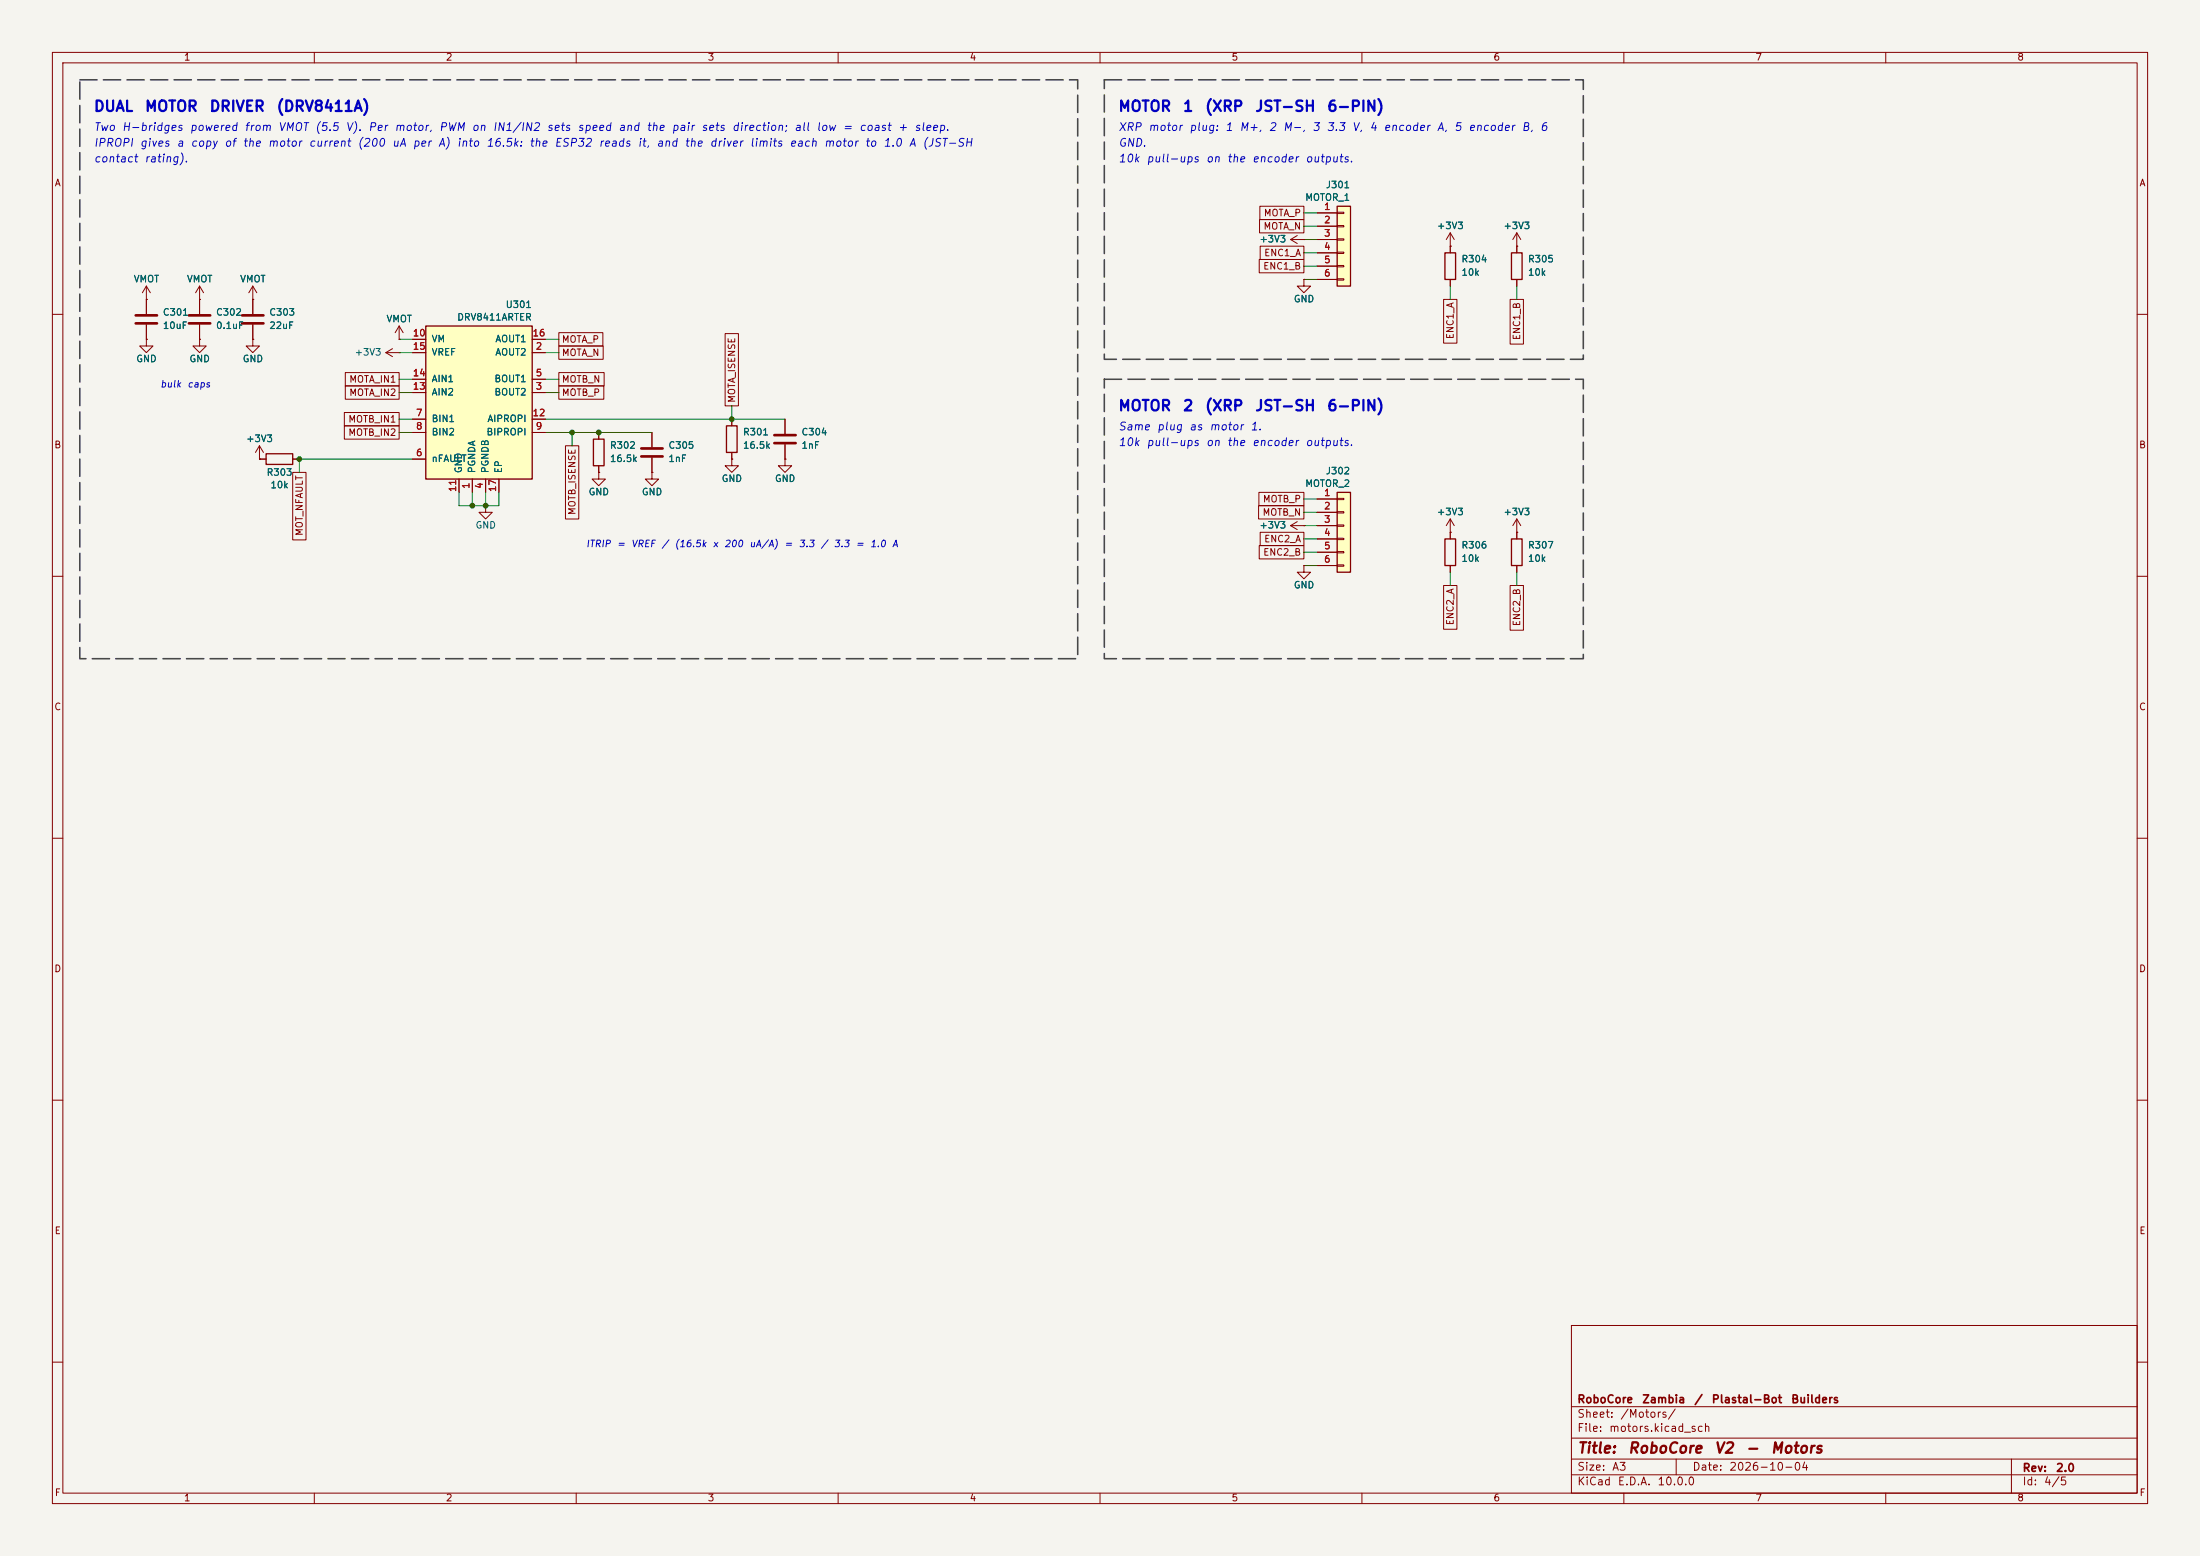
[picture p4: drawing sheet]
<svg xmlns="http://www.w3.org/2000/svg" width="420mm" height="297mm" viewBox="0 0 420 297" stroke-linecap="round" stroke-linejoin="round" font-family="sans-serif">
<path d="M0 0h420v297h-420z" fill="#f5f4ef" stroke="#f5f4ef" stroke-width=".19"/>
<g fill="none" stroke="#840000" stroke-width=".19">
<path d="M10 10h400v277h-400zM12 12h396v273h-396zM60 10v2M110 10v2M160 10v2M210 10v2M260 10v2M310 10v2M360 10v2M248.9 53.3v1.3h1.3l-1.3 1.3-1.3-1.3h1.3M248.9 53.3h.1M10 60h2"/>
<path d="M408 60h2M289.6 99.1l-.8 1.2M289.6 99.1l.7 1.2M289.6 99.1v2.5M10 110h2M289.6 101.6h.1M408 110h2M10 160h2M408 160h2M10 210h2M408 210h2M300 253h108v32h-108z"/>
<path d="M10 260h2M300 278.5h108M300 274.5h108M300 268.5h108M320 278.5v3M384 278.5v6.5M408 260h2M60 285v2M110 285v2M160 285v2M210 285v2M260 285v2"/>
<path d="M300 281.5h108M310 285v2M360 285v2"/>
</g>
<path d="M255.3 94h2.5v15.2h-2.5z" fill="#ffffc2"/>
<path d="M255.3 94h2.5v15.2h-2.5zM288.5 102.9h2.1v5.1h-2.1z" fill="none" stroke="#840000" stroke-width=".25"/>
<g fill="none" stroke="#840000" stroke-width=".19">
<path d="M38.1 57.2h.1M38.1 54.6v5.3M38.1 54.6l-.8 1.3M38.1 54.6l.8 1.3M48.3 57.2h.1M48.3 54.6l-.8 1.3M48.3 54.6l.7 1.3M48.3 54.6v5.3M38.1 64.8v1.2h1.3l-1.3 1.3-1.3-1.3h1.3M38.1 64.8h.1M38.1 62v2.8M48.3 64.8v1.2h1.2l-1.2 1.3-1.3-1.3h1.3"/>
<path d="M48.3 64.8h.1M48.3 62v2.8M73.7 67.3l1.2 .8M73.7 67.3h2.5M74.9 66.5l-1.2 .8M76.2 64.8h.1M76.2 67.3h.1M76.2 62.2l-.8 1.3M76.2 62.2l.8 1.3M76.2 62.2v2.6M247.6 99.6l-1.2 .7M251.5 95.3h3.8"/>
<path d="M251.5 97.8h3.8M255.3 95.1h1.2v.3h-1.2zM255.3 97.7h1.2v.2h-1.2zM246.4 100.3h2.5M246.4 100.3l1.2 .8M248.9 100.3h.1M248.9 108v1.2h1.3l-1.3 1.3-1.3-1.3h1.3M248.9 108h.1M251.5 100.3h3.8M251.5 102.9h3.8M251.5 105.4h3.8M251.5 108h3.8"/>
<path d="M255.3 100.2h1.2v.3h-1.2zM255.3 102.7h1.2v.3h-1.2zM255.3 105.3h1.2v.2h-1.2zM255.3 107.8h1.2v.3h-1.2zM289.6 101.6v1.3M289.6 108v1.2"/>
</g>
<path d="M36.1 60.2h4M36.1 61.7h4M46.2 60.2h4.1M46.2 61.7h4.1" fill="none" stroke="#840000" stroke-width=".51"/>
<path d="M81.3 62.2h20.3v29.2h-20.3z" fill="#ffffc2"/>
<path d="M288.5 48.3h2.1v5h-2.1zM81.3 62.2h20.3v29.2h-20.3zM275.8 102.9h2.1v5.1h-2.1z" fill="none" stroke="#840000" stroke-width=".25"/>
<g fill="none" stroke="#840000" stroke-width=".19">
<path d="M289.6 47h.1M289.6 44.5l-.8 1.2M289.6 44.5l.7 1.2M289.6 44.5v3.8M289.6 53.3v1.3M78.7 67.3h2.6M78.7 74.9h2.6M78.7 72.4h2.6M78.7 64.8h2.6M101.6 67.3h2.5M101.6 74.9h2.5M101.6 72.4h2.5"/>
<path d="M101.6 64.8h2.5M78.7 87.6h2.6M78.7 80h2.6M78.7 82.6h2.6M87.6 91.4v2.6M90.2 91.4v2.6M92.7 91.4v2.6M95.2 91.4v2.6M101.6 80h2.5M101.6 82.6h2.5M114.3 90.2v1.2h1.3l-1.3 1.3-1.3-1.3h1.3M114.3 90.2h.1"/>
<path d="M149.9 80v2.8M149.9 84.8v2.8M276.9 99.1l-.8 1.2M276.9 99.1l.7 1.2M276.9 99.1v3.8M276.9 101.6h.1M276.9 108v1.2"/>
</g>
<path d="M147.8 83.1h4.1M147.8 84.6h4.1" fill="none" stroke="#840000" stroke-width=".51"/>
<path d="M255.3 39.4h2.5v15.2h-2.5z" fill="#ffffc2"/>
<path d="M255.3 39.4h2.5v15.2h-2.5zM275.8 48.3h2.1v5h-2.1zM50.8 86.6h5.1v2h-5.1zM113.3 83.8h2v5.1h-2zM138.7 81.3h2v5.1h-2z" fill="none" stroke="#840000" stroke-width=".25"/>
<g fill="none" stroke="#840000" stroke-width=".19">
<path d="M240.5 39.4h8.4v2.5h-8.4zM27.9 57.2h.1M27.9 54.6l-.7 1.3M27.9 54.6l.8 1.3M27.9 54.6v5.3M38.1 57.2h.1M38.1 57.2v2.7M48.3 57.2h.1M48.3 57.2v2.7M240.4 49.5h8.5v2.6h-8.5zM240.4 41.9h8.5v2.6h-8.5zM240.6 47h8.3v2.5h-8.3z"/>
<path d="M246.4 45.7h2.5M246.4 45.7l1.2 .8M247.6 45l-1.2 .7M248.9 45.7h.1M248.9 53.3h.1M251.5 40.6h3.8M251.5 43.2h3.8M251.5 45.7h3.8M251.5 48.3h3.8M251.5 50.8h3.8M251.5 53.3h3.8M255.3 40.5h1.2v.3h-1.2z"/>
<path d="M255.3 43.1h1.2v.2h-1.2zM255.3 45.6h1.2v.2h-1.2zM255.3 48.1h1.2v.3h-1.2zM255.3 50.7h1.2v.2h-1.2zM255.3 53.2h1.2v.3h-1.2zM275.6 57.2h2.5v8.3h-2.5zM276.9 47h.1M276.9 44.5v3.8M276.9 53.3v1.3M276.9 44.5l-.8 1.2M276.9 44.5l.7 1.2M288.3 57.2h2.5v8.5h-2.5z"/>
<path d="M289.6 47h.1M289.6 47v1.3M289.6 53.3v1.3M27.9 64.8v1.2h1.3l-1.3 1.3-1.2-1.3h1.2M27.9 64.8h.1M27.9 62v2.8M38.1 64.8h.1M38.1 62v2.8M48.3 64.8h.1M48.3 62v2.8M65.7 78.7h10.5v2.6h-10.5zM65.9 73.7h10.3v2.5h-10.3z"/>
<path d="M65.9 71.1h10.3v2.6h-10.3zM76.2 64.8h.1M78.7 67.3h2.6M78.7 74.9h2.6M78.7 72.4h2.6M78.7 64.8h2.6M101.6 67.3h2.5M101.6 74.9h2.5M101.6 72.4h2.5M101.6 64.8h2.5M106.7 66h8.5v2.6h-8.5zM106.7 71.1h8.6v2.6h-8.6z"/>
<path d="M106.7 73.7h8.6v2.5h-8.6zM106.7 63.5h8.4v2.5h-8.4zM138.4 63.7h2.6v13.8h-2.6zM49.5 87.6h.1M49.5 85.1l-.7 1.3M49.5 85.1l.8 1.3M49.5 85.1v2.5M49.5 87.6h1.3M55.9 90.2h2.5v12.9h-2.5zM55.9 87.6h1.2M65.7 81.3h10.5v2.5h-10.5zM78.7 87.6h2.6"/>
<path d="M78.7 80h2.6M78.7 82.6h2.6M87.6 91.4v2.6M90.2 91.4v2.6M92.7 96.5v1.3h1.3l-1.3 1.3-1.3-1.3h1.3M92.7 96.5h.1M92.7 91.4v2.6M95.2 91.4v2.6M101.6 80h2.5M101.6 82.6h2.5M107.9 85.1h2.6v14h-2.6zM114.3 90.2h.1"/>
<path d="M114.3 82.6v1.2M114.3 88.9v1.3M124.5 90.2v1.2h1.2l-1.2 1.3-1.3-1.3h1.3M124.5 90.2h.1M124.5 82.6v2.7M124.5 87.4v2.8M139.7 87.6v1.3h1.3l-1.3 1.3-1.3-1.3h1.3M139.7 87.6h.1M139.7 80v1.3M139.7 86.4v1.2M149.9 87.6v1.3h1.2l-1.2 1.3-1.3-1.3h1.3M149.9 87.6h.1"/>
<path d="M149.9 80v2.8M149.9 84.8v2.8M240.3 96.5h8.6v2.6h-8.6zM240.3 94h8.6v2.5h-8.6zM251.5 95.3h3.8M251.5 97.8h3.8M240.4 104.1h8.5v2.6h-8.5zM240.6 101.6h8.3v2.5h-8.3zM248.9 108h.1M248.9 100.3h.1M251.5 100.3h3.8M251.5 102.9h3.8"/>
<path d="M251.5 105.4h3.8M251.5 108h3.8M275.6 111.8h2.5v8.3h-2.5zM276.9 101.6h.1M276.9 101.6v1.3M276.9 108v1.2M288.3 111.8h2.5v8.5h-2.5zM289.6 101.6h.1M289.6 101.6v1.3M289.6 108v1.2"/>
</g>
<path d="M25.9 60.2h4.1M25.9 61.7h4.1M122.4 85.6h4.1M122.4 87.1h4.1" fill="none" stroke="#840000" stroke-width=".51"/>
<g fill="none" stroke="#009600" stroke-width=".19">
<path d="M248.9 50.8h2.6M248.9 48.3h2.6M248.9 43.2h2.6M248.9 40.6h2.6M248.9 53.3h2.6M248.9 45.7h2.6M276.9 54.6v2.6M289.6 54.6v2.6M76.2 64.8h2.5M76.2 67.3h2.5M76.2 72.4h2.5M76.2 74.9h2.5"/>
<path d="M104.1 64.8h2.6M104.1 67.3h2.6M104.1 72.4h2.6M104.1 74.9h2.6M139.7 77.5v2.5M76.2 80h2.5M76.2 82.6h2.5M78.7 87.6h-21.6v2.6M87.6 94v2.5h7.6v-2.5M90.2 94v2.5M92.7 94v2.5M104.1 80h45.8"/>
<path d="M104.1 82.6h20.4M109.2 82.6v2.5M248.9 95.3h2.6M248.9 97.8h2.6M248.9 108h2.6M248.9 105.4h2.6M248.9 102.9h2.6M248.9 100.3h2.6M276.9 109.2v2.6M289.6 109.2v2.6"/>
</g>
<path d="M15.2 15.2h190.5v110.5h-190.5zM210.8 15.2h91.5v53.4h-91.5zM210.8 72.4h91.5v53.3h-91.5z" fill="none" stroke="#484848" stroke-width=".3" stroke-dasharray="3.3 1.2"/>
<g fill="#009600" stroke="#009600" stroke-width=".19">
<circle cx="57.1" cy="87.6" r=".46"/>
<circle cx="114.3" cy="82.6" r=".46"/>
<circle cx="109.2" cy="82.6" r=".46"/>
<circle cx="90.2" cy="96.5" r=".46"/>
<circle cx="92.7" cy="96.5" r=".46"/>
<circle cx="139.7" cy="80" r=".46"/>
</g>
<g font-size="2" fill="#0000c2">
<text x="17.8" y="21.8">DUAL</text>
<text x="27.5" y="21.8">MOTOR</text>
<text x="39.9" y="21.8">DRIVER</text>
<text x="52.7" y="21.8">(DRV8411A)</text>
<text x="213.4" y="21.8">MOTOR</text>
<text x="225.7" y="21.8">1</text>
<text x="229.9" y="21.8">(XRP</text>
<text x="239.5" y="21.8">JST-SH</text>
<text x="253.2" y="21.8">6-PIN)</text>
<text x="213.4" y="78.9">MOTOR</text>
<text x="225.7" y="78.9">2</text>
<text x="229.9" y="78.9">(XRP</text>
<text x="239.5" y="78.9">JST-SH</text>
<text x="253.2" y="78.9">6-PIN)</text>
</g>
<g font-size="2" fill="#840000">
<text x="301" y="277.9">Title:</text>
<text x="310.6" y="277.9">RoboCore</text>
<text x="327.2" y="277.9">V2</text>
<text x="333.1" y="277.9">-</text>
<text x="337.9" y="277.9">Motors</text>
</g>
<g font-size="1.5" fill="#0000c2">
<text x="17.8" y="28.4">IPROPI</text>
<text x="17.8" y="25.4">Two</text>
<text x="23.2" y="25.4">H-bridges</text>
<text x="26.6" y="28.4">gives</text>
<text x="33.6" y="28.4">a</text>
<text x="36.1" y="25.4">powered</text>
<text x="36.3" y="28.4">copy</text>
<text x="42.7" y="28.4">of</text>
<text x="46.2" y="28.4">the</text>
<text x="46.5" y="25.4">from</text>
<text x="51" y="28.4">motor</text>
<text x="53" y="25.4">VMOT</text>
<text x="58.8" y="28.4">current</text>
<text x="60" y="25.4">(5.5</text>
<text x="65.9" y="25.4">V).</text>
<text x="68.1" y="28.4">(200</text>
<text x="70.2" y="25.4">Per</text>
<text x="74.7" y="28.4">uA</text>
<text x="75.2" y="25.4">motor,</text>
<text x="78.6" y="28.4">per</text>
<text x="83.5" y="28.4">A)</text>
<text x="83.7" y="25.4">PWM</text>
<text x="87.1" y="28.4">into</text>
<text x="89.9" y="25.4">on</text>
<text x="92.7" y="28.4">16.5k:</text>
<text x="93.9" y="25.4">IN1/IN2</text>
<text x="100.9" y="28.4">the</text>
<text x="104.2" y="25.4">sets</text>
<text x="105.7" y="28.4">ESP32</text>
<text x="110.1" y="25.4">speed</text>
<text x="114.2" y="28.4">reads</text>
<text x="117.9" y="25.4">and</text>
<text x="121.6" y="28.4">it,</text>
<text x="123.3" y="25.4">the</text>
<text x="125.2" y="28.4">and</text>
<text x="128.1" y="25.4">pair</text>
<text x="130.6" y="28.4">the</text>
<text x="133.7" y="25.4">sets</text>
<text x="135.4" y="28.4">driver</text>
<text x="139.6" y="25.4">direction;</text>
<text x="143" y="28.4">limits</text>
<text x="150.6" y="28.4">each</text>
<text x="151.5" y="25.4">all</text>
<text x="155.7" y="25.4">low</text>
<text x="157.2" y="28.4">motor</text>
<text x="160.7" y="25.4">=</text>
<text x="163.9" y="25.4">coast</text>
<text x="165" y="28.4">to</text>
<text x="168.5" y="28.4">1.0</text>
<text x="171.3" y="25.4">+</text>
<text x="173.4" y="28.4">A</text>
<text x="174.4" y="25.4">sleep.</text>
<text x="176" y="28.4">(JST-SH</text>
<text x="213.4" y="25.4">XRP</text>
<text x="213.4" y="28.4">GND.</text>
<text x="219.1" y="25.4">motor</text>
<text x="226.9" y="25.4">plug:</text>
<text x="233.8" y="25.4">1</text>
<text x="236.5" y="25.4">M+,</text>
<text x="242.1" y="25.4">2</text>
<text x="244.8" y="25.4">M-,</text>
<text x="250.4" y="25.4">3</text>
<text x="253.1" y="25.4">3.3</text>
<text x="258" y="25.4">V,</text>
<text x="261.3" y="25.4">4</text>
<text x="264" y="25.4">encoder</text>
<text x="274.2" y="25.4">A,</text>
<text x="277.5" y="25.4">5</text>
<text x="280.2" y="25.4">encoder</text>
<text x="290.4" y="25.4">B,</text>
<text x="293.9" y="25.4">6</text>
<text x="17.8" y="31.4">contact</text>
<text x="27.4" y="31.4">rating).</text>
<text x="213.4" y="31.4">10k</text>
<text x="218.7" y="31.4">pull-ups</text>
<text x="230.1" y="31.4">on</text>
<text x="234.1" y="31.4">the</text>
<text x="238.9" y="31.4">encoder</text>
<text x="249.1" y="31.4">outputs.</text>
<text x="213.4" y="82.5">Same</text>
<text x="220.7" y="82.5">plug</text>
<text x="226.9" y="82.5">as</text>
<text x="230.8" y="82.5">motor</text>
<text x="238.6" y="82.5">1.</text>
<text x="213.4" y="85.5">10k</text>
<text x="218.7" y="85.5">pull-ups</text>
<text x="230.1" y="85.5">on</text>
<text x="234.1" y="85.5">the</text>
<text x="238.9" y="85.5">encoder</text>
<text x="249.1" y="85.5">outputs.</text>
</g>
<g font-size="1.5" fill="#840000">
<text x="301" y="268.2">RoboCore</text>
<text x="313.4" y="268.2">Zambia</text>
<text x="323.3" y="268.2">/</text>
<text x="326.6" y="268.2">Plastal-Bot</text>
<text x="341.8" y="268.2">Builders</text>
<text x="301" y="273.7">File:</text>
<text x="301" y="271">Sheet:</text>
<text x="307.1" y="273.7">motors.kicad_sch</text>
<text x="309.2" y="271">/Motors/</text>
<text x="301" y="281.1">Size:</text>
<text x="307.6" y="281.1">A3</text>
<text x="323" y="281.1">Date:</text>
<text x="330" y="281.1">2026-10-04</text>
<text x="386" y="281.3">Rev:</text>
<text x="392.4" y="281.3">2.0</text>
<text x="301" y="283.9">KiCad</text>
<text x="308.7" y="283.9">E.D.A.</text>
<text x="316.3" y="283.9">10.0.0</text>
<text x="386" y="283.9">Id:</text>
<text x="390.1" y="283.9">4/5</text>
</g>
<g font-size="1.3" fill="#840000">
<text x="35" y="11.9">1</text>
<text x="85" y="11.9">2</text>
<text x="135" y="11.9">3</text>
<text x="185" y="11.9">4</text>
<text x="235" y="11.9">5</text>
<text x="285" y="11.9">6</text>
<text x="335" y="11.9">7</text>
<text x="385" y="11.9">8</text>
<text x="10.3" y="35.9">A</text>
<text x="408.3" y="35.9">A</text>
<text x="241.2" y="41.6">MOTA_P</text>
<text x="241.1" y="44.1">MOTA_N</text>
<text x="241" y="51.8">ENC1_B</text>
<text x="241.2" y="49.2">ENC1_A</text>
<text x="107.2" y="65.7">MOTA_P</text>
<text x="277.8" y="64.8" transform="rotate(-90 277.8 64.8)">ENC1_A</text>
<text x="290.5" y="65" transform="rotate(-90 290.5 65)">ENC1_B</text>
<text x="107.2" y="68.3">MOTA_N</text>
<text x="66.6" y="75.9">MOTA_IN2</text>
<text x="66.6" y="73.3">MOTA_IN1</text>
<text x="107.2" y="73.3">MOTB_N</text>
<text x="107.2" y="75.9">MOTB_P</text>
<text x="140.7" y="77" transform="rotate(-90 140.7 77)">MOTA_ISENSE</text>
<text x="66.4" y="81">MOTB_IN1</text>
<text x="66.4" y="83.5">MOTB_IN2</text>
<text x="10.3" y="85.9">B</text>
<text x="408.2" y="85.9">B</text>
<text x="110.2" y="98.4" transform="rotate(-90 110.2 98.4)">MOTB_ISENSE</text>
<text x="240.9" y="98.7">MOTB_N</text>
<text x="241" y="96.2">MOTB_P</text>
<text x="58.1" y="102.4" transform="rotate(-90 58.1 102.4)">MOT_NFAULT</text>
<text x="241" y="106.4">ENC2_B</text>
<text x="241.2" y="103.8">ENC2_A</text>
<text x="277.8" y="119.5" transform="rotate(-90 277.8 119.5)">ENC2_A</text>
<text x="290.5" y="119.6" transform="rotate(-90 290.5 119.6)">ENC2_B</text>
<text x="10.3" y="135.9">C</text>
<text x="408.2" y="135.9">C</text>
<text x="10.3" y="185.9">D</text>
<text x="408.2" y="185.9">D</text>
<text x="10.3" y="235.9">E</text>
<text x="408.3" y="235.9">E</text>
<text x="10.3" y="285.9">F</text>
<text x="35" y="286.9">1</text>
<text x="85" y="286.9">2</text>
<text x="135" y="286.9">3</text>
<text x="185" y="286.9">4</text>
<text x="235" y="286.9">5</text>
<text x="285" y="286.9">6</text>
<text x="335" y="286.9">7</text>
<text x="385" y="286.9">8</text>
<text x="408.3" y="285.9">F</text>
</g>
<g font-size="1.3" fill="#006464">
<text x="249.1" y="38.6">MOTOR_1</text>
<text x="253" y="36.2">J301</text>
<text x="240.3" y="46.6">+3V3</text>
<text x="274.2" y="44">+3V3</text>
<text x="286.9" y="44">+3V3</text>
<text x="278.9" y="50.4">R304</text>
<text x="278.9" y="52.9">10k</text>
<text x="291.6" y="50.4">R305</text>
<text x="291.6" y="52.9">10k</text>
<text x="25.4" y="54.2">VMOT</text>
<text x="35.6" y="54.2">VMOT</text>
<text x="45.7" y="54.2">VMOT</text>
<text x="96.4" y="59.1">U301</text>
<text x="246.9" y="58">GND</text>
<text x="31" y="60.6">C301</text>
<text x="31" y="63.1">10uF</text>
<text x="41.1" y="60.6">C302</text>
<text x="41.1" y="63.1">0.1uF</text>
<text x="51.3" y="60.6">C303</text>
<text x="51.3" y="63.1">22uF</text>
<text x="73.7" y="61.8">VMOT</text>
<text x="82.3" y="65.6">VM</text>
<text x="87.2" y="61.5">DRV8411ARTER</text>
<text x="94.5" y="65.6">AOUT1</text>
<text x="25.9" y="69.4">GND</text>
<text x="36.1" y="69.4">GND</text>
<text x="46.2" y="69.4">GND</text>
<text x="67.6" y="68.2">+3V3</text>
<text x="82.3" y="68.2">VREF</text>
<text x="94.5" y="68.2">AOUT2</text>
<text x="82.3" y="75.8">AIN2</text>
<text x="82.3" y="73.3">AIN1</text>
<text x="94.3" y="75.8">BOUT2</text>
<text x="94.3" y="73.3">BOUT1</text>
<text x="82.3" y="80.9">BIN1</text>
<text x="82.3" y="83.4">BIN2</text>
<text x="92.8" y="83.4">BIPROPI</text>
<text x="92.9" y="80.9">AIPROPI</text>
<text x="141.7" y="83.4">R301</text>
<text x="152.9" y="83.4">C304</text>
<text x="46.9" y="84.7">+3V3</text>
<text x="82.3" y="88.5">nFAULT</text>
<text x="116.3" y="86">R302</text>
<text x="116.3" y="88.5">16.5k</text>
<text x="127.5" y="86">C305</text>
<text x="127.5" y="88.5">1nF</text>
<text x="141.7" y="86">16.5k</text>
<text x="152.9" y="86">1nF</text>
<text x="50.8" y="91.1">R303</text>
<text x="51.5" y="93.5">10k</text>
<text x="88.5" y="90.4" transform="rotate(-90 88.5 90.4)">GND</text>
<text x="91" y="90.4" transform="rotate(-90 91 90.4)">PGNDA</text>
<text x="93.6" y="90.4" transform="rotate(-90 93.6 90.4)">PGNDB</text>
<text x="96.1" y="90.4" transform="rotate(-90 96.1 90.4)">EP</text>
<text x="112.3" y="94.8">GND</text>
<text x="122.4" y="94.8">GND</text>
<text x="137.7" y="92.3">GND</text>
<text x="147.8" y="92.3">GND</text>
<text x="249.1" y="93.2">MOTOR_2</text>
<text x="253" y="90.8">J302</text>
<text x="90.7" y="101.2">GND</text>
<text x="240.3" y="101.2">+3V3</text>
<text x="274.2" y="98.7">+3V3</text>
<text x="286.9" y="98.7">+3V3</text>
<text x="278.9" y="105">R306</text>
<text x="278.9" y="107.5">10k</text>
<text x="291.6" y="105">R307</text>
<text x="291.6" y="107.5">10k</text>
<text x="246.9" y="112.6">GND</text>
</g>
<g font-size="1.3" fill="#a90000">
<text x="252.7" y="40.4">1</text>
<text x="252.7" y="42.9">2</text>
<text x="252.7" y="45.5">3</text>
<text x="252.7" y="48">4</text>
<text x="252.7" y="50.5">5</text>
<text x="252.7" y="53.1">6</text>
<text x="78.7" y="64.5">10</text>
<text x="101.6" y="64.5">16</text>
<text x="78.7" y="67.1">15</text>
<text x="102.2" y="67.1">2</text>
<text x="78.7" y="74.7">13</text>
<text x="78.7" y="72.1">14</text>
<text x="102.2" y="74.7">3</text>
<text x="102.2" y="72.1">5</text>
<text x="79.3" y="79.8">7</text>
<text x="79.3" y="82.3">8</text>
<text x="101.6" y="79.8">12</text>
<text x="102.2" y="82.3">9</text>
<text x="79.3" y="87.4">6</text>
<text x="87.4" y="94" transform="rotate(-90 87.4 94)">11</text>
<text x="89.9" y="93.4" transform="rotate(-90 89.9 93.4)">1</text>
<text x="92.5" y="93.4" transform="rotate(-90 92.5 93.4)">4</text>
<text x="95" y="94" transform="rotate(-90 95 94)">17</text>
<text x="252.7" y="95">1</text>
<text x="252.7" y="97.5">2</text>
<text x="252.7" y="100.1">3</text>
<text x="252.7" y="102.6">4</text>
<text x="252.7" y="105.2">5</text>
<text x="252.7" y="107.7">6</text>
</g>
<g font-size="1.3" fill="#0000c2">
<text x="30.5" y="74.3">bulk</text>
<text x="35.6" y="74.3">caps</text>
<text x="111.8" y="104.8">ITRIP</text>
<text x="117.6" y="104.8">=</text>
<text x="120.4" y="104.8">VREF</text>
<text x="126.2" y="104.8">/</text>
<text x="128.7" y="104.8">(16.5k</text>
<text x="135.9" y="104.8">x</text>
<text x="138.1" y="104.8">200</text>
<text x="142.9" y="104.8">uA/A)</text>
<text x="149.6" y="104.8">=</text>
<text x="152.4" y="104.8">3.3</text>
<text x="156.5" y="104.8">/</text>
<text x="159" y="104.8">3.3</text>
<text x="163.2" y="104.8">=</text>
<text x="166" y="104.8">1.0</text>
<text x="170.2" y="104.8">A</text>
</g>
</svg>
